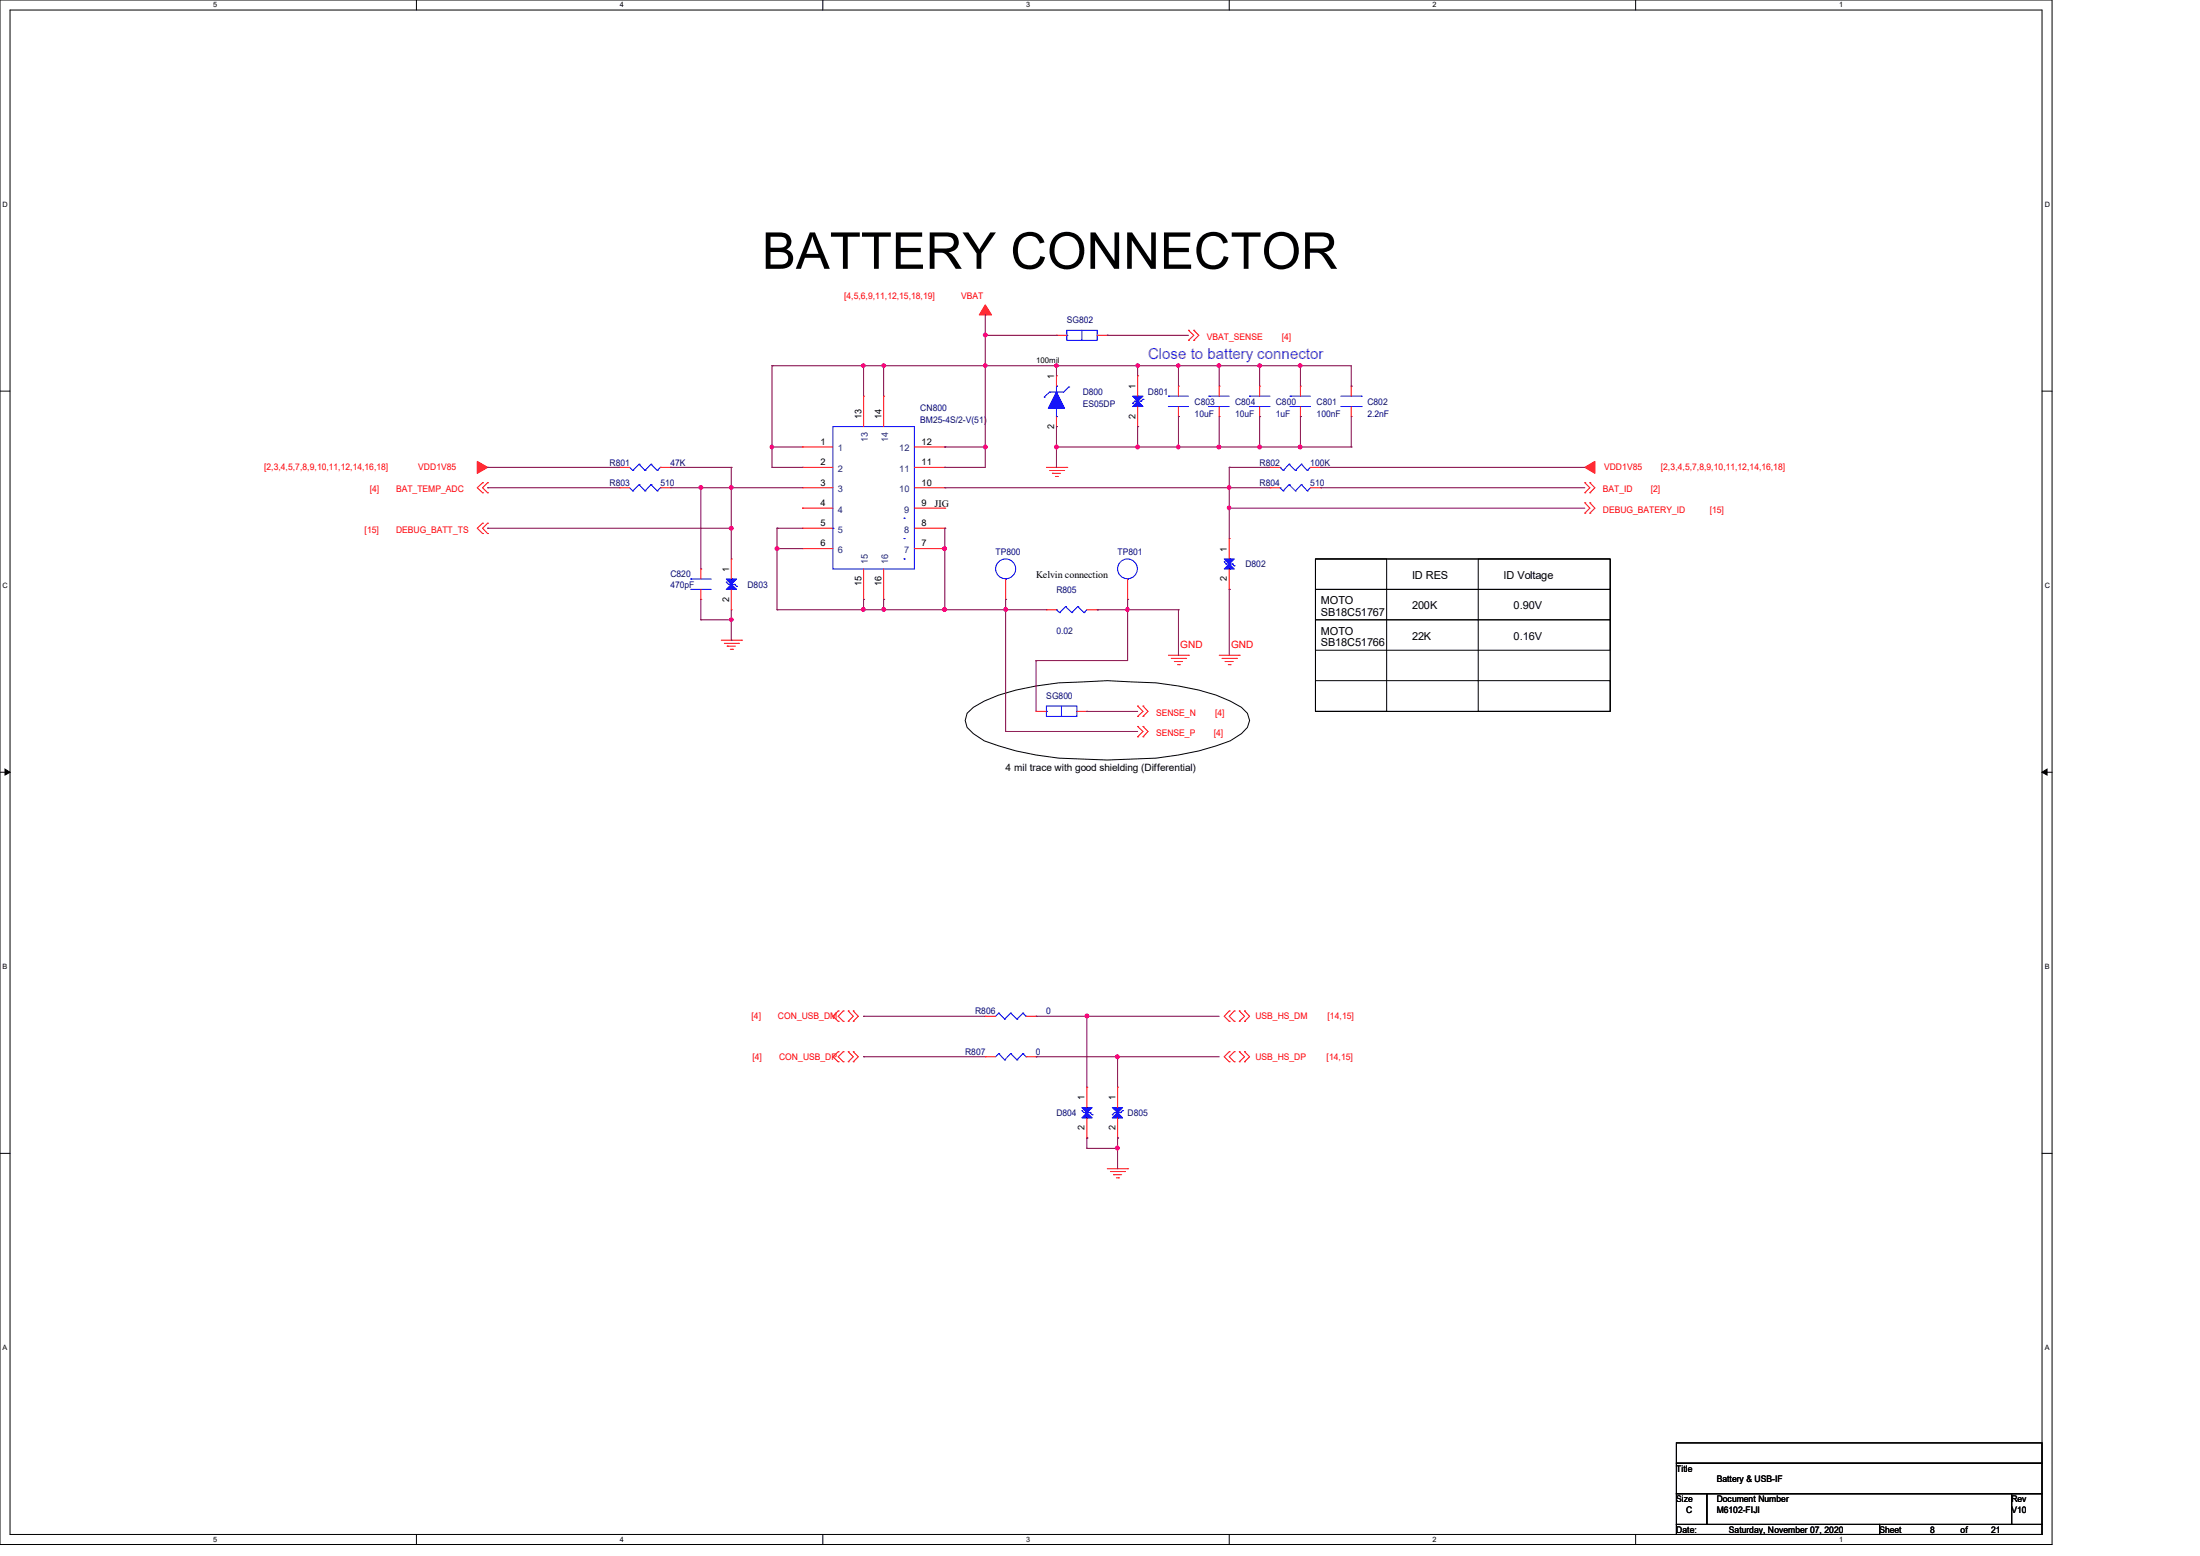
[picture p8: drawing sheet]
<svg xmlns="http://www.w3.org/2000/svg" width="297mm" height="210mm" viewBox="0 0 297 210" stroke-linecap="round" stroke-linejoin="round" font-family="sans-serif">
<g fill="none" stroke="#000" stroke-width=".14">
<path d="M0 0h277v208.4h-277zM1.4 1.4h274.3v205.7h-274.3zM56.2 0v1.4M111.1 0v1.4M165.9 0v1.4M220.8 0v1.4M0 52.8h1.4M275.7 52.8h1.3M177.6 75.4h9.6v20.6h-9.6zM177.6 75.4h39.8v4.1h-39.8zM177.6 75.4h39.8v20.6h-39.8zM177.6 79.5h39.8v4.2h-39.8z"/>
<path d="M199.6 75.4h17.8v20.6h-17.8zM130.6 96.3l.8-.8a21.5 21.5 0 0 1 8.5-2.9l3-.4 6.6-.3 3.3 .1a38.5 38.5 0 0 1 11.4 1.8l1.9 .8 1.5 .9 .8 .8 .3 .9-.3 1-.8 .8-1.5 1a36 36 0 0 1-13.3 2.4l-3.3 .2-3.3-.2a37.9 37.9 0 0 1-13.3-2.4l-1.5-1-.8-.8-.3-1zM177.6 83.7h39.8v4.1h-39.8zM177.6 91.9h39.8v4.1h-39.8zM0 104.2h1.4M275.7 104.2h1.3M0 155.7h1.4M275.7 155.7h1.3M226.3 194.7h49.4v2.8h-49.4zM226.3 197.5h49.4v4.1h-49.4zM56.2 207.1v1.3M111.1 207.1v1.3"/>
<path d="M165.9 207.1v1.3M220.8 207.1v1.3M226.3 201.6h4.1v4.1h-4.1zM226.3 205.7h27.4v1.4h-27.4zM230.4 201.6h41.2v4.1h-41.2zM253.7 205.7h22v1.4h-22zM271.6 201.6h4.1v4.1h-4.1z"/>
</g>
<path d="M.7 103.8l.7 .4-.7 .4zM275.7 104.2l.7-.4v.8z" fill="#000" stroke="#000" stroke-width=".14"/>
<g fill="none" stroke="#f00" stroke-width=".14">
<path d="M116.6 53.5h.1M116.6 53.5v4.1M119.3 53.5h.1M119.3 53.5v4.1M142.6 50.7h.1M142.6 57.6h.1M142.6 45.3h.1M142.6 50.7v1.4M142.6 56.2v1.4M142.6 45.3h1.4M148.1 45.3h1.4M149.5 45.3h.1"/>
<path d="M153.6 50.7h.1M153.6 57.6h.1M153.6 50.7v2.8M153.6 54.9v2.7M159.1 56.2h.1M159.1 52.1h.1M159.1 52.1v1.4M159.1 54.9v1.3M160.4 44.6h.1M160.4 45.9h.1M160.4 44.6l.8 .7-.8 .6M161.2 44.6h.1"/>
<path d="M161.2 45.9h.1M161.2 44.6l.6 .7-.6 .6M164.6 56.2h.1M164.6 52.1h.1M164.6 52.1v1.4M164.6 54.9v1.3M170.1 56.2h.1M170.1 52.1h.1M170.1 52.1v1.4M170.1 54.9v1.3M175.6 56.2h.1M175.6 52.1h.1"/>
<path d="M175.6 52.1v1.4M175.6 54.9v1.3M182.4 52.1h.1M182.4 56.2h.1M182.4 52.1v1.4M182.4 54.9v1.3M65.2 65.2h.1M65.2 66.5h.1M65.2 70.6h.1M65.2 72h.1M65.2 65.2l-.8 .6 .8 .7M65.2 70.6l-.8 .7 .8 .7"/>
<path d="M65.8 65.2h.1M65.8 66.5h.1M65.8 70.6h.1M65.8 72h.1M65.8 65.2l-.6 .6 .6 .7M65.8 70.6l-.6 .7 .6 .7M83.7 65.8h.1M83.7 63.1h.1M83.7 63.1h1.3M83.7 65.8h1.3M89.2 63.1h1.3M89.2 65.8h1.3"/>
<path d="M90.5 65.8h.1M90.5 63.1h.1M94.6 76.8h.1M94.6 76.8v1.3M94.6 79.5v1.4M98.7 75.4h.1M98.7 75.4v2.7M98.7 79.5v2.8M108.3 60.3h.1M108.3 63.1h.1M108.3 65.8h.1M108.3 68.6h.1"/>
<path d="M108.3 71.3h.1M108.3 74h.1M108.3 63.1h4.1M108.3 65.8h4.1M108.3 60.3h4.1M108.3 68.6h4.1M108.3 71.3h4.1M108.3 74h4.1M116.6 76.8v4.1M119.3 76.8v4.1M123.4 63.1h4.2M123.4 65.8h4.2"/>
<path d="M123.4 60.3h4.2M123.4 68.6h4.2M123.4 71.3h4.2M123.4 74h4.2M127.6 60.3h.1M127.6 71.3h.1M127.6 74h.1M127.6 68.6h.1M127.6 65.8h.1M127.6 63.1h.1M135.8 78.1v2.8M141.3 63.1h2.7"/>
<path d="M141.7 63.5h1.9M142.1 63.9h.1M142.1 63.9h1.1M142.5 64.3h.2M142.7 64.3h.1M143.6 63.5h.1M144 63.1h.1M152.2 78.1v2.8M165.9 72.7h.1M165.9 79.5h.1M165.9 72.7v2.7M165.9 76.8v2.7"/>
<path d="M171.4 65.8h.1M171.4 63.1h.1M171.4 63.1h1.4M171.4 65.8h1.4M176.9 63.1h1.4M176.9 65.8h1.4M178.3 65.8h.1M178.3 63.1h.1M214 65.2h.1M214 66.5h.1M214 67.9h.1M214 69.3h.1"/>
<path d="M214 65.2l.6 .6-.6 .7M214 67.9l.6 .7-.6 .7M214.6 65.2h.1M214.6 66.5h.1M214.6 67.9h.1M214.6 69.3h.1M214.6 65.2l.7 .6-.7 .7M214.6 67.9l.7 .7-.7 .7M94.6 80.9h.1M97.4 86.4h2.7M97.8 86.8h1.9M98.2 87.2h.1"/>
<path d="M98.2 87.2h1.1M98.6 87.6h.3M98.7 82.3h.1M98.9 87.6h.1M99.7 86.8h.1M100.1 86.4h.1M116.6 80.9h.1M119.3 80.9h.1M135.8 80.9h.1M139.9 96h.1M139.9 96h1.4M141.3 82.3h.1"/>
<path d="M141.3 82.3h1.3M145.4 96h1.3M146.7 96h.1M146.7 82.3h1.4M148.1 82.3h.1M152.2 80.9h.1M153.6 95.3h.1M153.6 96.7h.1M153.6 98h.1M153.6 99.4h.1M153.6 95.3l.7 .7-.7 .7M153.6 98l.7 .7-.7 .7"/>
<path d="M154.3 95.3h.1M154.3 96.7h.1M154.3 98h.1M154.3 99.4h.1M154.3 95.3l.7 .7-.7 .7M154.3 98l.7 .7-.7 .7M157.7 88.4h2.7M158.1 88.9h2M158.5 89.3h.1M158.5 89.3h1.1M159 89.7h.2M159.2 89.7h.1"/>
<path d="M160.1 88.9h.1M160.4 88.4h.1M164.6 88.4h2.7M165 88.9h1.9M165.4 89.3h.1M165.4 89.3h1.1M165.8 89.7h.3M166.1 89.7h.1M166.9 88.9h.1M167.3 88.4h.1M113.2 137.8h.1M113.2 136.4h.1"/>
<path d="M113.2 136.4l-.8 .8 .8 .6M113.8 136.4h.1M113.8 137.8h.1M113.8 136.4l-.6 .8 .6 .6M114.5 136.4h.1M114.5 137.8h.1M114.5 136.4l.7 .8-.7 .6M115.2 136.4h.1M115.2 137.8h.1M115.2 136.4l.7 .8-.7 .6M133 137.2h.1M133 137.2h1.4"/>
<path d="M138.5 137.2h1.4M139.9 137.2h.1M165.9 136.4h.1M165.9 137.8h.1M165.9 136.4l-.6 .8 .6 .6M166.6 136.4h.1M166.6 137.8h.1M166.6 136.4l-.7 .8 .7 .6M167.3 136.4h.1M167.3 137.8h.1M167.3 136.4l.7 .8-.7 .6M168 137.8h.1"/>
<path d="M168 136.4h.1M168 136.4l.7 .8-.7 .6M113.2 143.3h.1M113.2 141.9h.1M113.2 141.9l-.8 .7 .8 .7M113.8 141.9h.1M113.8 143.3h.1M113.8 141.9l-.6 .7 .6 .7M114.5 141.9h.1M114.5 143.3h.1M114.5 141.9l.7 .7-.7 .7M115.2 141.9h.1"/>
<path d="M115.2 143.3h.1M115.2 141.9l.7 .7-.7 .7M133 142.6h.1M133 142.6h1.4M138.5 142.6h1.4M139.9 142.6h.1M146.7 146.7h.1M146.7 153.6h.1M146.7 146.7v2.8M146.7 150.9v2.7M149.5 157.7h2.7M149.9 158.1h1.9"/>
<path d="M150.3 158.5h.1M150.3 158.5h1.1M150.7 159h.3M150.9 146.7h.1M150.9 153.6h.1M150.9 146.7v2.8M150.9 150.9v2.7M151 159h.1M151.8 158.1h.1M152.2 157.7h.1M165.9 141.9h.1M165.9 143.3h.1"/>
<path d="M165.9 141.9l-.6 .7 .6 .7M166.6 141.9h.1M166.6 143.3h.1M166.6 141.9l-.7 .7 .7 .7M167.3 141.9h.1M167.3 143.3h.1M167.3 141.9l.7 .7-.7 .7M168 143.3h.1M168 141.9h.1M168 141.9l.7 .7-.7 .7"/>
</g>
<g fill="#f00" stroke="#f00" stroke-width=".14">
<path d="M133 41.1l.9 1.4h-1.7z" fill-rule="evenodd"/>
<path d="M64.4 62.3l1.4 .8-1.4 .8z" fill-rule="evenodd"/>
<path d="M214 63.1l1.3-.8v1.6z" fill-rule="evenodd"/>
</g>
<g fill="none" stroke="#00f" stroke-width=".14">
<path d="M112.4 57.6h11v19.2h-11zM141 53.6h.1M141.7 52.9h.1M141.7 52.9l-.7 .7M142.6 56.2h.1M142.6 52.9h.1M142.6 52.1h.1M142.6 52.1v.8M142.6 55.1v1.1M144 44.6h4.1v1.3h-4.1zM144 45.3h.1M144.3 52.2h.1"/>
<path d="M144.3 52.2l-.7 .7h-1.9M146 45.9h.1M146 44.6v1.3M148.1 45.3h.1M152.9 54.4h.1M153.2 54.1h.1M153.2 54.1h.8M153.2 54.1l-.3 .3M153.6 53.5h.1M153.6 54.9h.1M154 54.1h.1M154.3 53.9h.1"/>
<path d="M154.3 53.9l-.3 .2M157.7 53.5h.1M157.7 54.9h.1M157.7 53.5h2.7M157.7 54.9h2.7M163.2 53.5h.1M163.2 54.9h.1M163.2 53.5h2.7M163.2 54.9h2.7M168.7 53.5h.1M168.7 54.9h.1M168.7 53.5h2.7"/>
<path d="M168.7 54.9h2.7M174.2 53.5h.1M174.2 54.9h.1M174.2 53.5h2.7M174.2 54.9h2.7M181 53.5h2.8M181 54.9h2.8M183.8 54.9h.1M183.8 53.5h.1M85 65.8l.4 .5M85 63.1l.4 .4M85.4 66.3h.1"/>
<path d="M85.4 63.5h.1M86.3 65.4h.1M86.3 62.7h.1M86.3 65.4l-.9 .9M86.3 65.4l.8 .9M86.3 62.7l-.9 .8M86.3 62.7l.8 .8M87.1 66.3h.1M87.1 63.5h.1M87.9 65.4h.1M87.9 62.7h.1M87.9 65.4l-.8 .9"/>
<path d="M87.9 65.4l.8 .9M87.9 62.7l-.8 .8M87.9 62.7l.8 .8M88.7 66.3h.1M88.7 63.5h.1M89.2 65.8h.1M89.2 63.1h.1M89.2 65.8l-.5 .5M89.2 63.1l-.5 .4M93.3 78.1h.1M93.3 79.5h.1M93.3 78.1h2.7"/>
<path d="M93.3 79.5h2.7M98 78.6h.1M98 78.6l.3 .3M98.3 78.9h.1M98.3 78.9h.8M98.7 78.1h.1M98.7 79.5h.1M99.1 78.9h.1M99.1 78.9l.3 .2M99.4 79.1h.1M112.4 71.3h.1M122 69.9h.1"/>
<path d="M122 72.7h.1M122 75.4h.1M135.8 78.1h.1M152.2 78.1h.1M165.3 75.8h.1M165.3 75.8l.2 .3M165.5 76.1h.1M165.5 76.1h.9M165.9 75.4h.1M165.9 76.8h.1M166.4 76.1h.1M166.4 76.1l.2 .3"/>
<path d="M166.6 76.4h.1M172.8 65.8h.1M172.8 63.1h.1M172.8 65.8l.4 .5M172.8 63.1l.4 .4M173.2 66.3h.1M173.2 63.5h.1M174 65.4h.1M174 62.7h.1M174 65.4l.9 .9M174 65.4l-.8 .9M174 62.7l.9 .8"/>
<path d="M174 62.7l-.8 .8M174.9 66.3h.1M174.9 63.5h.1M175.7 65.4h.1M175.7 62.7h.1M175.7 65.4l.8 .9M175.7 65.4l-.8 .9M175.7 62.7l.8 .8M175.7 62.7l-.8 .8M176.5 66.3h.1M176.5 63.5h.1M176.9 65.8l-.4 .5"/>
<path d="M176.9 63.1l-.4 .4M141.3 95.3h4.1v1.4h-4.1zM141.3 96h.1M142.6 82.3h.1M142.6 82.3l.4 .4M143 82.7h.1M143.3 96.7h.1M143.3 95.3v1.4M143.8 81.9h.1M143.8 81.9l.9 .8M143.8 81.9l-.8 .8M144.7 82.7h.1"/>
<path d="M145.4 96h.1M145.5 81.9h.1M145.5 81.9l.8 .8M145.5 81.9l-.8 .8M146.3 82.7h.1M146.7 82.3l-.4 .4M134.8 136.7h.1M134.8 136.7l-.4 .5M134.8 136.7l.8 .8M135.6 137.5h.1M136.4 136.7h.1M136.4 136.7l-.8 .8"/>
<path d="M136.4 136.7l.9 .8M137.3 137.5h.1M138.1 136.7h.1M138.1 136.7l-.8 .8M138.1 136.7l.4 .5M138.5 137.2h.1M134.8 142.2h.1M134.8 142.2l-.4 .4M134.8 142.2l.8 .8M135.6 143h.1M136.4 142.2h.1M136.4 142.2l-.8 .8"/>
<path d="M136.4 142.2l.9 .8M137.3 143h.1M138.1 142.2h.1M138.1 142.2l-.8 .8M138.1 142.2l.4 .4M138.5 142.6h.1M146 149.9h.1M146 149.9l.3 .3M146.3 150.2h.1M146.3 150.2h.9M146.7 149.5h.1M146.7 150.9h.1"/>
<path d="M147.2 150.2h.1M147.2 150.2l.2 .3M147.4 150.5h.1M150.2 150.5h.1M150.5 150.2h.1M150.5 150.2h.8M150.5 150.2l-.3 .3M150.9 149.5h.1M150.9 150.9h.1M151.3 150.2h.1M151.6 149.9h.1M151.6 149.9l-.3 .3"/>
<circle cx="135.8" cy="76.8" r="1.34"/>
<circle cx="152.2" cy="76.8" r="1.33"/>
</g>
<g fill="#00f" stroke="#00f" stroke-width=".14">
<path d="M98 78.1h1.4l-.7 .8z"/>
<path d="M98 79.5l.7-.6 .7 .6z"/>
<path d="M142.6 52.9l1.1 2.2h-2.2z"/>
<path d="M152.9 53.5h1.4l-.7 .6z"/>
<path d="M153.6 54.1l.7 .8h-1.4z"/>
<path d="M146 149.5h1.4l-.7 .7z"/>
<path d="M146.7 150.2l.7 .7h-1.4z"/>
<path d="M150.2 149.5h1.4l-.7 .7z"/>
<path d="M150.9 150.2l.7 .7h-1.4z"/>
<path d="M165.3 75.4h1.3l-.7 .7z"/>
<path d="M165.3 76.8l.6-.7 .7 .7z"/>
</g>
<g fill="none" stroke="#800040" stroke-width=".14">
<path d="M104.2 49.4h.1M104.2 49.4v13.7M104.2 49.4h78.2v2.7M116.6 49.4h.1M116.6 49.4v4.1M119.3 49.4h.1M119.3 49.4v4.1M133 42.5h.1M133 49.4h.1M133 42.5v20.6h-5.4M133 45.3h9.6M142.6 45.3h.1"/>
<path d="M142.6 49.4h.1M142.6 57.6h.1M142.6 49.4v1.3M142.6 57.6v5.5M149.5 45.3h.1M149.5 45.3h10.9M153.6 49.4h.1M153.6 57.6h.1M153.6 49.4v1.3M153.6 57.6v2.7M159.1 49.4h.1M159.1 56.2h.1"/>
<path d="M159.1 49.4v2.7M159.1 56.2v4.1M164.6 49.4h.1M164.6 49.4v2.7M164.6 56.2v4.1M170.1 49.4h.1M170.1 56.2h.1M170.1 49.4v2.7M170.1 56.2v4.1M175.6 49.4h.1M175.6 56.2h.1M175.6 49.4v2.7"/>
<path d="M175.6 56.2v4.1M182.4 52.1h.1M182.4 56.2v4.1M65.8 63.1h.1M65.8 65.8h.1M65.8 71.3h.1M65.8 63.1h17.9M65.8 65.8h17.9M65.8 71.3h32.9M90.5 63.1h.1M90.5 63.1h8.2M90.5 65.8h17.8"/>
<path d="M94.6 65.8h.1M94.6 65.8v11M98.7 63.1h.1M98.7 65.8h.1M98.7 71.3h.1M98.7 63.1v12.3M104.2 60.3h.1M104.2 63.1h.1M104.2 60.3h4.1M104.2 63.1h4.1M104.9 71.3h.1M104.9 74h.1"/>
<path d="M104.9 71.3h3.4M104.9 71.3v11M104.9 74h3.4M127.6 60.3h.1M127.6 63.1h.1M127.6 65.8h.1M127.6 71.3h.1M127.6 74h.1M127.6 60.3h5.4M127.6 65.8h43.8M127.6 71.3v11M133 60.3h.1"/>
<path d="M142.6 60.3h.1M142.6 60.3h39.8M153.6 60.3h.1M159.1 60.3h.1M164.6 60.3h.1M165.9 63.1h.1M165.9 65.8h.1M165.9 68.6h.1M165.9 79.5h.1M165.9 63.1h5.5M165.9 63.1v9.6M165.9 79.5v8.9"/>
<path d="M165.9 68.6h48.1M170.1 60.3h.1M175.6 60.3h.1M178.3 63.1h.1M178.3 65.8h.1M178.3 63.1h35.7M178.3 65.8h35.7M182.4 60.3h.1M94.6 83.7h.1M94.6 80.9v2.8M94.6 83.7h4.1M98.7 83.7h.1"/>
<path d="M98.7 86.4h.1M98.7 82.3v4.1M104.9 82.3h.1M104.9 82.3h36.4M116.6 80.9h.1M116.6 82.3h.1M116.6 80.9v1.4M119.3 80.9h.1M119.3 82.3h.1M119.3 80.9v1.4M127.6 82.3h.1M135.8 80.9h.1"/>
<path d="M135.8 82.3h.1M135.8 98.7h.1M135.8 80.9v17.8M135.8 98.7h17.8M139.9 89.2h.1M139.9 89.2v6.8M146.7 96h.1M146.7 96h6.9M148.1 82.3h.1M148.1 82.3h11M152.2 80.9h.1M152.2 82.3h.1"/>
<path d="M152.2 80.9v8.3h-12.3M159.1 82.3h.1M159.1 82.3v6.1M116.6 137.2h.1M116.6 137.2h16.4M139.9 137.2h.1M139.9 137.2h24.7M146.7 137.2h.1M146.7 137.2v9.5M116.6 142.6h.1M116.6 142.6h16.4M139.9 142.6h.1"/>
<path d="M139.9 142.6h24.7M146.7 153.6h.1M146.7 155h.1M146.7 153.6v1.4M146.7 155h4.2M150.9 142.6h.1M150.9 153.6h.1M150.9 155h.1M150.9 142.6v4.1M150.9 153.6v4.1"/>
</g>
<g fill="#f0f" stroke="#f0f" stroke-width=".14">
<circle cx="133" cy="45.2" r=".25"/>
<circle cx="104.2" cy="60.3" r=".24"/>
<circle cx="116.6" cy="49.4" r=".24"/>
<circle cx="119.3" cy="49.4" r=".24"/>
<circle cx="133" cy="60.3" r=".25"/>
<circle cx="142.6" cy="49.4" r=".24"/>
<circle cx="133" cy="49.4" r=".24"/>
<circle cx="159.1" cy="49.3" r=".23"/>
<circle cx="153.6" cy="49.4" r=".24"/>
<circle cx="164.6" cy="49.4" r=".24"/>
<circle cx="175.5" cy="49.4" r=".24"/>
<circle cx="170.1" cy="49.4" r=".24"/>
<circle cx="142.6" cy="60.3" r=".25"/>
<circle cx="159.1" cy="60.3" r=".24"/>
<circle cx="153.6" cy="60.3" r=".25"/>
<circle cx="164.5" cy="60.3" r=".25"/>
<circle cx="170.1" cy="60.3" r=".25"/>
<circle cx="175.5" cy="60.3" r=".25"/>
<circle cx="98.7" cy="65.8" r=".25"/>
<circle cx="165.9" cy="65.8" r=".24"/>
<circle cx="165.9" cy="68.5" r=".24"/>
<circle cx="98.7" cy="71.3" r=".25"/>
<circle cx="104.9" cy="74" r=".25"/>
<circle cx="127.5" cy="82.3" r=".25"/>
<circle cx="127.5" cy="74" r=".25"/>
<circle cx="116.5" cy="82.3" r=".25"/>
<circle cx="119.3" cy="82.3" r=".25"/>
<circle cx="135.8" cy="82.3" r=".25"/>
<circle cx="152.2" cy="82.2" r=".24"/>
<circle cx="146.7" cy="137.1" r=".25"/>
<circle cx="150.8" cy="142.6" r=".25"/>
<circle cx="150.8" cy="154.9" r=".25"/>
<circle cx="94.6" cy="65.8" r=".25"/>
<circle cx="98.7" cy="83.6" r=".24"/>
</g>
<text font-size="6.9" x="102.9" y="36.3">BATTERY CONNECTOR</text>
<text font-size="2" fill="#8000ff" x="155" y="48.5">Close to battery connector</text>
<g font-size="1.5">
<text x="178.3" y="81.6">MOTO</text>
<text x="178.3" y="83.1">SB18C51767</text>
<text x="190.6" y="82.3">200K</text>
<text x="190.6" y="78.1">ID RES</text>
<text x="203" y="78.1">ID Voltage</text>
<text x="204.3" y="82.3">0.90V</text>
<text x="178.3" y="85.7">MOTO</text>
<text x="178.3" y="87.2">SB18C51766</text>
<text x="190.6" y="86.4">22K</text>
<text x="204.3" y="86.4">0.16V</text>
</g>
<g font-size="1.4">
<text x="126.2" y="68.4">JIG</text>
<text x="139.9" y="78">Kelvin connection</text>
<text x="135.8" y="104.1">4 mil trace with good shielding (Differential)</text>
</g>
<g font-size="1.4" fill="#f00">
<text x="159.3" y="87.5">GND</text>
<text x="166.2" y="87.5">GND</text>
</g>
<g font-size="1.2" fill="#f00">
<text x="114" y="40.3">[4,5,6,9,11,12,15,18,19]</text>
<text x="129.7" y="40.3">VBAT</text>
<text x="162.9" y="45.8">VBAT_SENSE</text>
<text x="173" y="45.8">[4]</text>
<text x="35.6" y="63.4">[2,3,4,5,7,8,9,10,11,12,14,16,18]</text>
<text x="56.5" y="63.4">VDD1V85</text>
<text x="216.6" y="63.4">VDD1V85</text>
<text x="224.2" y="63.4">[2,3,4,5,7,8,9,10,11,12,14,16,18]</text>
<text x="49.2" y="71.9">[15]</text>
<text x="49.9" y="66.4">[4]</text>
<text x="53.5" y="66.4">BAT_TEMP_ADC</text>
<text x="53.5" y="71.9">DEBUG_BATT_TS</text>
<text x="216.4" y="66.4">BAT_ID</text>
<text x="216.4" y="69.2">DEBUG_BATERY_ID</text>
<text x="222.9" y="66.4">[2]</text>
<text x="230.8" y="69.2">[15]</text>
<text x="156.1" y="96.6">SENSE_N</text>
<text x="156.1" y="99.3">SENSE_P</text>
<text x="163.9" y="99.3">[4]</text>
<text x="164" y="96.6">[4]</text>
<text x="101.5" y="137.6">[4]</text>
<text x="105" y="137.6">CON_USB_DM</text>
<text x="169.5" y="137.6">USB_HS_DM</text>
<text x="179.2" y="137.6">[14,15]</text>
<text x="101.6" y="143.1">[4]</text>
<text x="105.2" y="143.1">CON_USB_DP</text>
<text x="169.5" y="143.1">USB_HS_DP</text>
<text x="179.1" y="143.1">[14,15]</text>
</g>
<g font-size="1.2" fill="#000080">
<text x="144" y="43.6">SG802</text>
<text x="146.2" y="53.3">D800</text>
<text x="155" y="53.3">D801</text>
<text x="124.2" y="55.5">CN800</text>
<text x="124.2" y="57.1">BM25-4S/2-V(51)</text>
<text x="146.2" y="54.9">ES05DP</text>
<text x="161.3" y="54.6">C803</text>
<text x="161.3" y="56.3">10uF</text>
<text x="166.7" y="54.6">C804</text>
<text x="166.7" y="56.3">10uF</text>
<text x="172.2" y="54.6">C800</text>
<text x="172.2" y="56.3">1uF</text>
<text x="177.7" y="54.6">C801</text>
<text x="177.7" y="56.3">100nF</text>
<text x="184.6" y="54.6">C802</text>
<text x="184.6" y="56.3">2.2nF</text>
<text x="82.3" y="65.6">R803</text>
<text x="82.3" y="62.9">R801</text>
<text x="89.1" y="65.6">510</text>
<text x="90.5" y="62.9">47K</text>
<text x="170" y="65.6">R804</text>
<text x="170" y="62.9">R802</text>
<text x="176.9" y="65.6">510</text>
<text x="176.9" y="62.9">100K</text>
<text x="90.5" y="77.9">C820</text>
<text x="134.4" y="74.9">TP800</text>
<text x="150.9" y="74.9">TP801</text>
<text x="168.1" y="76.6">D802</text>
<text x="90.5" y="79.3">470pF</text>
<text x="100.9" y="79.3">D803</text>
<text x="142.6" y="80">R805</text>
<text x="142.6" y="85.6">0.02</text>
<text x="141.3" y="94.4">SG800</text>
<text x="131.6" y="136.9">R806</text>
<text x="141.3" y="136.9">0</text>
<text x="130.3" y="142.4">R807</text>
<text x="139.9" y="142.4">0</text>
<text x="142.6" y="150.6">D804</text>
<text x="152.2" y="150.6">D805</text>
</g>
<g font-size="1.2">
<text x="142.3" y="51.1" transform="rotate(-90 142.3 51.1)">1</text>
<text x="153.3" y="52.5" transform="rotate(-90 153.3 52.5)">1</text>
<text x="116.3" y="56.6" transform="rotate(-90 116.3 56.6)">13</text>
<text x="119" y="56.6" transform="rotate(-90 119 56.6)">14</text>
<text x="142.3" y="57.9" transform="rotate(-90 142.3 57.9)">2</text>
<text x="153.3" y="56.5" transform="rotate(-90 153.3 56.5)">2</text>
<text x="110.8" y="60">1</text>
<text x="110.8" y="62.8">2</text>
<text x="110.8" y="65.5">3</text>
<text x="124.4" y="60">12</text>
<text x="124.4" y="65.5">10</text>
<text x="124.4" y="62.8">11</text>
<text x="110.8" y="68.3">4</text>
<text x="110.8" y="71">5</text>
<text x="124.4" y="71">8</text>
<text x="124.4" y="68.3">9</text>
<text x="98.4" y="77.2" transform="rotate(-90 98.4 77.2)">1</text>
<text x="110.8" y="73.7">6</text>
<text x="124.4" y="73.7">7</text>
<text x="165.6" y="74.5" transform="rotate(-90 165.6 74.5)">1</text>
<text x="98.4" y="81.2" transform="rotate(-90 98.4 81.2)">2</text>
<text x="116.3" y="79.1" transform="rotate(-90 116.3 79.1)">15</text>
<text x="119" y="79.1" transform="rotate(-90 119 79.1)">16</text>
<text x="165.6" y="78.4" transform="rotate(-90 165.6 78.4)">2</text>
<text x="146.4" y="148.5" transform="rotate(-90 146.4 148.5)">1</text>
<text x="150.6" y="148.5" transform="rotate(-90 150.6 148.5)">1</text>
<text x="146.4" y="152.5" transform="rotate(-90 146.4 152.5)">2</text>
<text x="150.6" y="152.5" transform="rotate(-90 150.6 152.5)">2</text>
<text x="226.3" y="198.6">Title</text>
<text x="226.3" y="202.7">Size</text>
<text x="231.8" y="202.7">Document Number</text>
<text x="231.8" y="200">Battery &amp; USB-IF</text>
<text x="271.5" y="202.7">Rev</text>
<text x="226.3" y="206.9">Date:</text>
<text x="227.6" y="204.1">C</text>
<text x="231.8" y="204.1">M6102-FIJI</text>
<text x="233.4" y="206.9">Saturday, November 07, 2020</text>
<text x="253.7" y="206.9">Sheet</text>
<text x="260.6" y="206.9">8</text>
<text x="264.7" y="206.9">of</text>
<text x="268.8" y="206.9">21</text>
<text x="271.5" y="204.1">V10</text>
</g>
<g font-size="1.2" fill="#004080">
<text x="117.2" y="59.6" transform="rotate(-90 117.2 59.6)">13</text>
<text x="119.9" y="59.6" transform="rotate(-90 119.9 59.6)">14</text>
<text x="113.1" y="60.9">1</text>
<text x="113.1" y="63.7">2</text>
<text x="121.4" y="60.9">12</text>
<text x="121.4" y="63.7">11</text>
<text x="113.1" y="66.4">3</text>
<text x="113.1" y="69.2">4</text>
<text x="113.1" y="71.9">5</text>
<text x="121.4" y="66.4">10</text>
<text x="122.1" y="71.9">8</text>
<text x="122.1" y="69.2">9</text>
<text x="113.1" y="74.6">6</text>
<text x="117.2" y="76.1" transform="rotate(-90 117.2 76.1)">15</text>
<text x="119.9" y="76.1" transform="rotate(-90 119.9 76.1)">16</text>
<text x="122.1" y="74.6">7</text>
</g>
<text font-size="1.1" x="139.9" y="49">100mil</text>
<g font-size="1">
<text x="28.8" y="1">5</text>
<text x="83.7" y="1">4</text>
<text x="138.5" y="1">3</text>
<text x="193.4" y="1">2</text>
<text x="248.3" y="1">1</text>
<text x=".3" y="27.9">D</text>
<text x="276" y="27.9">D</text>
<text x=".3" y="79.4">C</text>
<text x="276" y="79.4">C</text>
<text x=".3" y="130.8">B</text>
<text x="276" y="130.8">B</text>
<text x=".3" y="182.2">A</text>
<text x="276" y="182.2">A</text>
<text x="28.8" y="208.1">5</text>
<text x="83.7" y="208.1">4</text>
<text x="138.5" y="208.1">3</text>
<text x="193.4" y="208.1">2</text>
<text x="248.3" y="208.1">1</text>
</g>
</svg>
